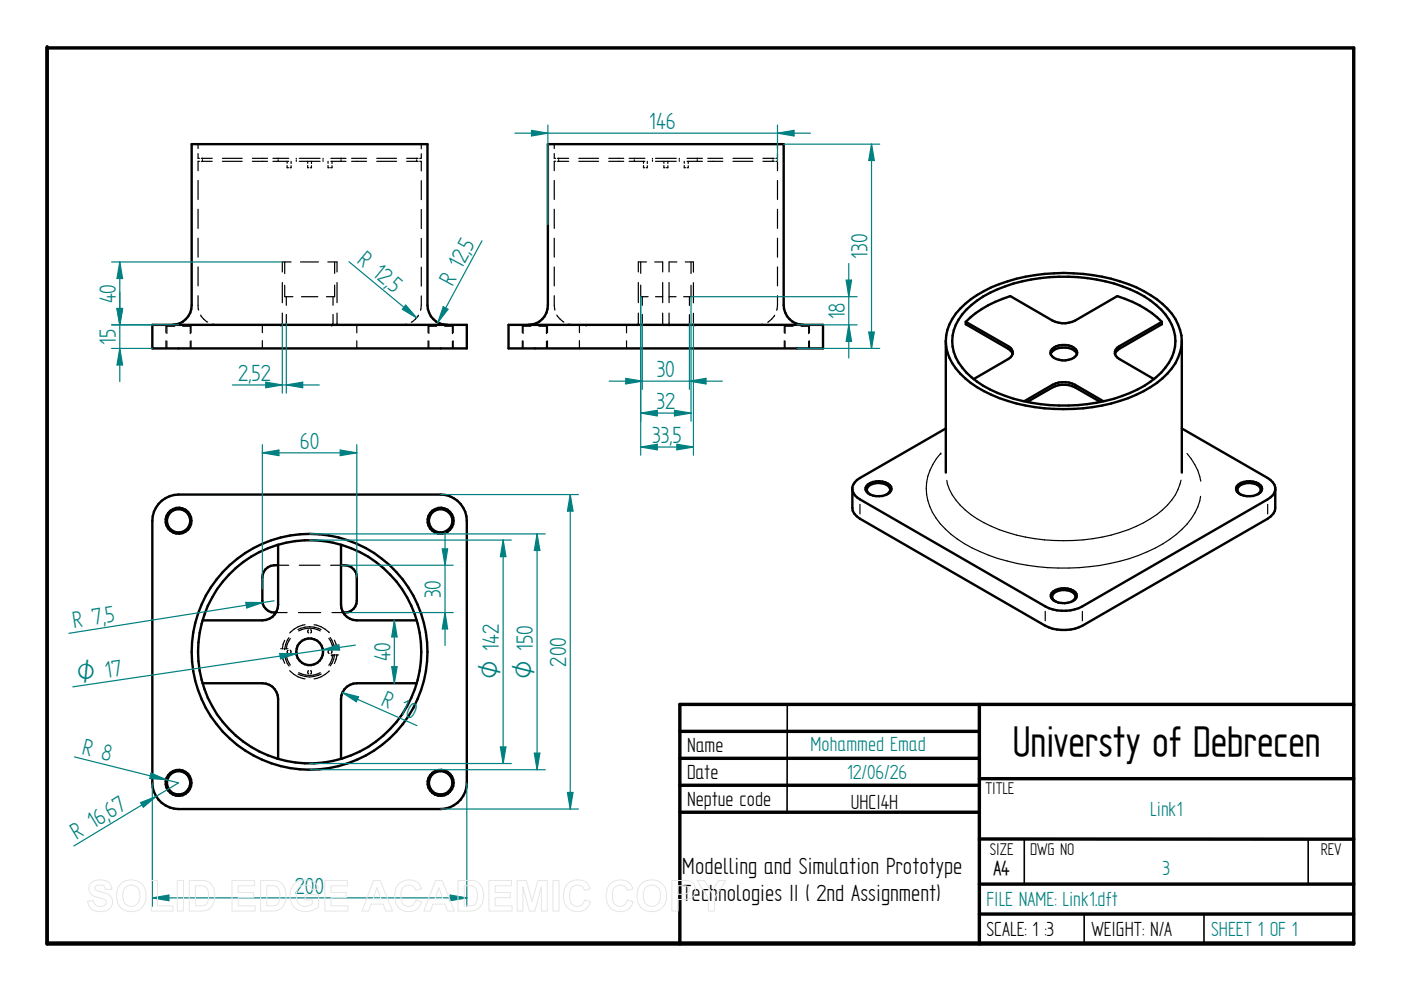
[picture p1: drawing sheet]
<svg xmlns="http://www.w3.org/2000/svg" width="297mm" height="210mm" viewBox="0 0 297 210" stroke-linecap="round" stroke-linejoin="round" font-family="sans-serif">
<path d="M10 9.9v190.3h277v-190h-277M144.1 155.1h63.5M207.6 149.4v50.8M287 149.4h-142.9v50.8M144.1 160.8h63.5M144.1 166.5h63.5M144.1 172.2h63.5M207.6 165.1h79.4M207.6 177.9h79.4M10 199.9h277M207.6 187.5h79.4M207.6 193.8h79.4" fill="none" stroke="#000" stroke-width=".72"/>
<path d="M166.9 149.4v22.8M217.2 178.1v9.4M277.4 178.1v9.4M229.9 193.8v6.4M255.3 193.8v6.4" fill="none" stroke="#000" stroke-width=".34"/>
<g fill="none" stroke="#000" stroke-width=".51">
<path d="M32.3 68.9h66.7v5h-66.7zM36.5 68.9a4.2 4.2 0 0 0 4.1-4.2v-34.1h50v34.1a4.2 4.2 0 0 0 4.2 4.2M107.8 68.9h66.7v5h-66.7zM112 68.9a4.1 4.1 0 0 0 4.2-4.2v-34.1h50v34.1a4.2 4.2 0 0 0 4.1 4.2M200.5 72.3v27.9M200.5 72.3a11.3 11.3 0 0 0 5.3 8.9 34.8 34.8 0 0 0 21.8 5.5 33.2 33.2 0 0 0 17.7-5.5 11.3 11.3 0 0 0 5.3-8.9M204.8 68.2a22.2 22.2 0 0 1 9.4-5.4l9 5.2a5.3 5.3 0 0 0 4.7 0l9-5.2a22.5 22.5 0 0 1 9.4 5.4M204.8 68.2l9 5.2a1.44 1.44 0 0 1 .9 1.4 1.44 1.44 0 0 1-.9 1.3l-7.4 4.3M204.8 68.2v.5l9 5.3 .7 .6 .2 .5M204.9 65.7a24.9 24.9 0 0 1 13.7-6.4 36.9 36.9 0 0 1 24.1 3.6 12.4 12.4 0 0 1 6.4 8.3 9.7 9.7 0 0 1-4 8.8 27.7 27.7 0 0 1-14.6 5.7 36.2 36.2 0 0 1-22.1-3.9 12.7 12.7 0 0 1-6.4-8.3 9.1 9.1 0 0 1 2.9-7.8zM222.8 75.1a2.93 2.93 0 0 1 3.1-1.4 2.68 2.68 0 0 1 2.4 1.4M223.1 74a3.8 3.8 0 0 1 5.2 .4 1.68 1.68 0 0 1-1.7 1.9 3.7 3.7 0 0 1-3.8-1.1l-.1-.4z"/>
<path d="M246.3 68.2l-9 5.2a1.44 1.44 0 0 0-.9 1.4 1.44 1.44 0 0 0 .9 1.3l7.4 4.3M246.3 68.2v.5l-9 5.3-.7 .6-.2 .5M250.6 72.3v27.9M250.6 72.3a11.4 11.4 0 0 0-5.3-8.8 34.2 34.2 0 0 0-19.8-5.6 35.5 35.5 0 0 0-18.4 4.7 14.2 14.2 0 0 0-6.2 7.3l-.4 2.4M217.1 85.1l6.1-3.5a5.3 5.3 0 0 1 4.7 0l6.1 3.5M233.3 85.2l-5.4-3.1a5.3 5.3 0 0 0-4.7 0l-5.4 3.1M250.6 90.8l18.2 10.5a3.1 3.1 0 0 1 1.6 2v4.4a2.86 2.86 0 0 1-1.6 2.3l-39.3 22.7a9.1 9.1 0 0 1-7.9 0l-39.3-22.7a2.86 2.86 0 0 1-1.6-2.3v-4.4a3.1 3.1 0 0 1 1.6-2l18.2-10.5M34.3 106.2a5.7 5.7 0 0 1 3.5-1.3h55.6a5.6 5.6 0 0 1 5.6 5.5v55.6a5.6 5.6 0 0 1-5.6 5.5h-55.6a5.6 5.6 0 0 1-5.5-5.5v-55.6a5.5 5.5 0 0 1 2-4.2zM59 115.5v12.7a3.3 3.3 0 0 1-3.4 3.3h-12.7M59 119.8a2.75 2.75 0 0 0-3.4 2.6v5a2.63 2.63 0 0 0 2.9 2.5M72.3 119.8a2.71 2.71 0 0 1 3.3 2.6v5a2.56 2.56 0 0 1-2.8 2.5M72.3 115.5v12.7a3.3 3.3 0 0 0 3.3 3.3h12.7"/>
<path d="M180.7 103.9a2.89 2.89 0 0 0 1.6 2l39.3 22.7a8.7 8.7 0 0 0 7.9 0l39.3-22.7a2.89 2.89 0 0 0 1.6-2M184 102.7a3.8 3.8 0 0 1 4.9 .5 1.34 1.34 0 0 1-1.2 1.7 3.3 3.3 0 0 1-4.2-1.1v-.4zM188.1 104.8a1.08 1.08 0 0 0 .7-1.1 1.08 1.08 0 0 0-.8-.9 3.3 3.3 0 0 0-4.1 .7 1.12 1.12 0 0 0 .5 1.3M262.6 102.7a3.8 3.8 0 0 1 4.9 .5 1.34 1.34 0 0 1-1.2 1.7 3.3 3.3 0 0 1-4.2-1.1l.2-.8zM266.7 104.8a1.08 1.08 0 0 0 .6-1.1 1.08 1.08 0 0 0-.8-.9 3.3 3.3 0 0 0-4.1 .7 1.12 1.12 0 0 0 .6 1.3M223.3 125.4a3.8 3.8 0 0 1 4.9 .5 1.34 1.34 0 0 1-1.2 1.7 4 4 0 0 1-4-.7 1.03 1.03 0 0 1 .3-1.5zM223.7 127.5a1.04 1.04 0 0 1-.6-1 1.04 1.04 0 0 1 .7-1 3.4 3.4 0 0 1 4.1 .6 1.04 1.04 0 0 1-.5 1.4M42.9 144.9h12.7a3.3 3.3 0 0 1 3.4 3.3v12.7M88.3 144.9h-12.7a3.3 3.3 0 0 0-3.3 3.3v12.7"/>
<circle cx="37.8" cy="110.4" r="2.75"/>
<circle cx="37.9" cy="110.4" r="2.48"/>
<circle cx="93.4" cy="110.4" r="2.75"/>
<circle cx="93.4" cy="110.4" r="2.49"/>
<circle cx="65.6" cy="138.2" r="25"/>
<circle cx="65.6" cy="138.2" r="23.7"/>
<circle cx="65.7" cy="138.2" r="2.84"/>
<circle cx="37.9" cy="166" r="2.49"/>
<circle cx="37.9" cy="166" r="2.76"/>
<circle cx="93.4" cy="166" r="2.76"/>
<circle cx="93.4" cy="166" r="2.5"/>
</g>
<g fill="none" stroke="#000" stroke-width=".25">
<path d="M42 32.6v1h.3M42 30.6v.9M42 38.3v4M42.3 34.2h-.3v2M42.7 34.2h2.3M42.7 33.6h2.3M42.9 33.6v.2M42.9 34v.2M47.2 34.2h4.1M47.2 33.6h4.1M53.5 34.2h3.2M53.5 33.6h3.2"/>
<path d="M57.9 34.2h3.3M57.9 33.6h3.3M59 33.6v.1M59 34v.2M60.9 35.1v.5h.3M60.9 34.2v.4M61.7 35.1v.5h-.2M61.7 34.2v.5M62.8 33.6v.1M62.8 34v.2M63.5 34.2h4.4M63.5 33.6h4.4"/>
<path d="M65.2 35.1v.5h.2M65.2 34.2v.4M66 35.1v.5h-.2M66 34.2v.5M68.5 33.6v.2M68.5 34v.2M69.6 35.1v.5h.2M69.6 34.2v.4M70.1 33.6h3.3M70.4 35.1v.5h-.3M70.4 34.2v.5M72.3 33.6v.2"/>
<path d="M72.3 34v.2M73.4 34.2h-3.3M74.5 33.6h3.2M74.5 34.2h3.2M79.9 34.2h4.2M79.9 33.6h4.2M86.2 34.2h2.4M88.3 33.6v.1M88.3 34v.2M88.6 33.6h-2.4M89 34.2h.3v2M89.3 32.6v1h-.3"/>
<path d="M89.3 30.6v.9M89.3 38.3v4M117.5 32.6v1h.3M117.5 30.6v.9M117.5 38.3v4M117.8 34.2h-.3v2M118.2 33.6h2.4M118.2 34.2h2.4M118.4 33.6v.2M118.4 34v.2M122.7 34.2h4.2M122.7 33.6h4.2"/>
<path d="M129.1 34.2h3.1M129.1 33.6h3.1M133.4 34.2h3.3M133.4 33.6h3.3M134.5 33.6v.1M134.5 34v.2M136.4 35.1v.5h.3M136.4 34.2v.4M137.2 35.1v.5h-.2M137.2 34.2v.5M138.3 33.6v.1M138.3 34v.2"/>
<path d="M139 33.6h4.4M139 34.2h4.4M140.8 35.1v.5h.2M140.8 34.2v.4M141.6 35.1v.5h-.3M141.6 34.2v.5M144 33.6v.2M144 34v.2M145.1 35.1v.5h.3M145.1 34.2v.4M145.7 33.6h3.2M145.9 35.1v.5h-.2"/>
<path d="M145.9 34.2v.5M147.8 33.6v.2M147.8 34v.2M148.9 34.2h-3.2M150.1 34.2h3.1M150.1 33.6h3.1M155.4 33.6h4.2M155.4 34.2h4.2M161.8 33.6h2.4M161.8 34.2h2.4M163.9 33.6v.1M163.9 34v.2"/>
<path d="M164.5 34.2h.3v2M164.8 32.6v1h-.3M164.8 30.6v.9M164.8 38.3v4M42 44.4v4M42 50.5v4M42 56.6v4M59.9 59.9v4.3M60.4 55.5v2.5M61.7 55.5h-1.8v2.2M63.7 55.5h3.8M69.5 55.5h2v2.2"/>
<path d="M70.9 55.5v2.5M71.5 59.9v4.3M89.3 44.4v4.1M89.3 50.5v4.1M89.3 56.6v4.1M117.5 44.4v4M117.5 50.5v4M117.5 56.6v4M135.3 59.9v4.3M135.8 55.5v2.5M137.1 55.5h-1.8v2.2M138.8 55.5h1.7v2.2"/>
<path d="M140.5 59.9v4.3M141.9 59.9v4.3M143.5 55.5h-1.6v2.2M145.3 55.5h1.7v2.2M146.5 55.5v2.5M147 59.9v4.3M164.8 44.4v4M164.8 50.5v4M164.8 56.6v4M35.1 68.9l.1 1.7M35.2 72.3v1.6M35.3 69l.1 .2"/>
<path d="M35.4 69.2v1.5M35.4 72.3v1.6M35.4 69.2h1.6M38.7 69.2h1.6M40.3 69.2v1.5M40.3 72.3v1.6M40.4 69.1l-.1 .1M40.5 72.3v1.6M40.6 68.9l-.1 1.7M42 62.7l.1 3M42.5 66.8l.7 .8 .8 .7M45.1 68.7l1 .2"/>
<path d="M55.6 68.9v1.6M55.6 72.2v1.7M59.5 68.9h.1M59.6 68.9h.1M59.7 68.8h.1M59.9 66.4l-.1 2.2M60.4 60.5v2.4h1.7M60.7 66.7v1.9M60.7 62.9v1.8M60.7 68.7l.1 .1M60.8 68.8h.1M60.9 68.9h.1"/>
<path d="M63.9 62.9h3.5M70.3 68.9h.1M70.4 68.8h.1M70.5 68.8h.1M70.6 62.9v1.8M70.6 66.7v1.9M70.9 60.5v2.4h-1.7M71.5 66.4v2.2M71.5 68.7v.1M71.5 68.8h.1M71.7 68.9h.1M75.6 68.9v1.7"/>
<path d="M75.6 72.3v1.6M86.2 68.7l-1.1 .2M88.7 66.8l-.6 .8-.9 .7M89.3 62.7v2l-.1 1.1M90.7 68.9v.1M90.8 69v1.6M90.8 72.3v1.6M90.8 69l.1 .2M90.9 69.2h1.7M90.9 69.2v1.5M90.9 72.3v1.6M94.3 69.2h1.6"/>
<path d="M95.9 69.2v1.5M95.9 72.3v1.6M96 69.1l-.1 .1M96.1 72.3v1.6M96.2 68.9l-.1 1.7M110.7 68.9v.1M110.7 69v1.6M110.7 72.3v1.6M110.8 69l.1 .2M110.9 69.2v1.5M110.9 72.3v1.6M110.9 69.2h1.7"/>
<path d="M114.3 69.2h1.6M115.9 69.2v1.5M115.9 72.3v1.6M115.9 69.1v.1M116.1 72.3v1.6M116.2 68.9l-.1 1.7M117.5 62.7l.1 3M118.1 66.8l.6 .8 .8 .7M120.6 68.7l1.1 .2M122.8 68.9v1.6M122.8 72.2v1.7M124.2 68.9h.1"/>
<path d="M124.3 68.9h.1M132.8 68.9v1.7M132.8 72.3v1.6M135.1 68.8l-.1 .1M135.3 68.8h.1M135.3 68.7v.1M135.3 66.4v2.1M135.3 68.5h.1M135.8 60.5v2.4h1.6M136.2 62.9v1.8M136.2 66.7v1.8M136.2 68.5h.1"/>
<path d="M136.2 68.7l.1 .1M136.3 68.8h.1M136.4 68.8l.1 .1M139 62.9h1.5M140.5 66.4v2.2M140.5 68.8v.1M141.9 62.9h1.4M141.9 66.4v2.3M141.9 68.9h.1M145.8 68.9h.1M146.1 68.8h.1M146.1 68.8h-.1"/>
<path d="M146.2 62.9v1.9M146.2 66.7l-.1 1.9M146.5 60.5v2.4h-1.6M147 66.4v2.2M147.1 68.8h.1M147.4 68.9h.1M161.7 68.7l-1 .2M164.3 66.8l-.7 .8-.8 .7M164.8 62.7v2l-.1 1.1M166.2 68.9v.1M166.3 69v1.6M166.3 72.3v1.6"/>
<path d="M166.4 69l.1 .2M166.5 69.2v1.5M166.5 72.3v1.6M166.5 69.2h1.6M169.8 69.2h1.6M171.4 69.2v1.5M171.4 72.3v1.6M171.5 69.1l-.1 .1M171.6 72.3v1.6M171.7 68.9l-.1 1.7M213.8 73.5v.3M237.3 73.5v.3"/>
<path d="M199.5 96.1a10.7 10.7 0 0 0-.2 14.9 26.4 26.4 0 0 0 12.2 7.4 47.8 47.8 0 0 0 31.7-1.4 20.7 20.7 0 0 0 10.2-8.3l.6-1.2 .5-2.3M199.5 96.1h.1M223.2 81.7v.3M227.9 81.7v.3M251.7 96.1a12.7 12.7 0 0 1 2.9 5.9M35.3 111.1a2.65 2.65 0 0 1 2.3-3.3 2.65 2.65 0 0 1 2.9 2.9 2.65 2.65 0 0 1-3.3 2.3M59 119.8h.1M59 119.8h2.2M63.5 119.8h4.4M70.1 119.8h2.2M72.3 119.8h.1M90.8 111.1a2.65 2.65 0 0 1 2.3-3.3 2.65 2.65 0 0 1 2.9 2.8 2.65 2.65 0 0 1-3.3 2.4"/>
<path d="M182.3 106.9v2.1M250.4 101.8a12.9 12.9 0 0 1-6.5 8.2 37.3 37.3 0 0 1-24.5 4.2 29.2 29.2 0 0 1-14.8-6.1 10.8 10.8 0 0 1-3.9-6.2M268.8 106.9v2.1M58.5 129.9h2.4M59.5 138.9h.1M59.5 137.5h.1M59.9 138.9l.5 1.7M60 137.5h-.2M60 138.9h-.3M60.2 137.5h.2M60.2 138.9h.2M60.4 138.9l.2 .9 .7 1.4"/>
<path d="M60.4 137.5h.1M60.4 135.8l-.5 1.7M60.4 138.9h.1M60.6 137.5h.2M60.6 138.9h.1M60.7 138.9l.2 .8 .6 1.3M60.7 138.9h.1M60.9 138.9h.1M61 137.5h.1M61.1 137.9l-.2 .3 .2 .4M61.3 135.2l-.4 .5-.5 1.8M61.5 137.8l.2 .4-.2 .3"/>
<path d="M61.5 135.4l-.6 1.3-.2 .8M63.3 129.9h4.7M64.7 132.5a5.3 5.3 0 0 0-3.3 1.7M65.4 133.6l-.2 .3 .2 .3M65.8 133.5l.2 .4-.1 .3M66.6 132.5a5.3 5.3 0 0 1 3.2 1.7M67.9 133.8a4.7 4.7 0 0 0-4.6 0M68.1 133.5a5.4 5.4 0 0 0-4.9 0M69.7 135.3l.7 1.4 .2 .8M69.8 137.9l-.2 .3 .2 .4M70 135.2l.7 1.4 .2 .9M70.2 137.8l.2 .4-.2 .3"/>
<path d="M70.3 137.5h.1M70.3 138.9h.1M70.4 129.9h2.4M70.5 138.9h.1M70.5 137.5h.1M70.6 138.9l-.2 .8-.7 1.4M70.6 138.9h.1M70.6 137.5h.1M70.9 135.7l.6 1.8M70.9 138.9l-.2 .9-.7 1.4M71.1 137.5h-.3M71.1 138.9h-.3"/>
<path d="M71.3 137.5h.2M71.3 138.9h.2M71.5 138.9l-.6 1.8M71.5 138.9h.1M71.7 138.9h.1M71.8 137.5h.1M221.6 129.6v2M229.5 129.6v2M61.4 142.2a5.7 5.7 0 0 0 3.3 1.7M63.3 142.6a4.7 4.7 0 0 0 4.6 0M65.4 142.2l-.2 .3 .2 .4M65.8 142.2l.2 .3-.1 .4"/>
<path d="M68.1 142.9a5.1 5.1 0 0 1-4.9 0M69.8 142.2a5.6 5.6 0 0 1-3.2 1.7M35.3 166.7a2.67 2.67 0 0 1 2.4-3.4 2.67 2.67 0 0 1 2.8 3 2.67 2.67 0 0 1-3.3 2.3M90.8 166.7a2.66 2.66 0 0 1 2.4-3.4 2.66 2.66 0 0 1 2.9 2.9 2.66 2.66 0 0 1-3.4 2.4"/>
</g>
<path d="M32.3 166v26.2M99 166v26.2M95.5 189.8l3.5 .6-3.5 .6z" fill="none" stroke="#008080" stroke-width=".25"/>
<path d="M95.5 189.8l3.5 .6-3.5 .6z" fill="#008080"/>
<path d="M32.3 190.4l3.5-.6v1.2z" fill="none" stroke="#008080" stroke-width=".25"/>
<path d="M32.3 190.4l3.5-.6v1.2z" fill="#008080"/>
<path d="M93.4 104.9h29.2M120.9 104.9l.6 3.5h-1.2zM93.4 171.5h29.2M32.3 190.4h66.7" fill="none" stroke="#008080" stroke-width=".25"/>
<path d="M120.9 104.9l.6 3.5h-1.2z" fill="#008080"/>
<path d="M120.3 168h1.2l-.6 3.5z" fill="none" stroke="#008080" stroke-width=".25"/>
<path d="M120.3 168h1.2l-.6 3.5z" fill="#008080"/>
<path d="M120.9 104.9v66.6M29.8 170.2l3.3-1.3-2.7 2.3zM37.8 166l-22.1 13.4" fill="none" stroke="#008080" stroke-width=".25"/>
<path d="M29.8 170.2l3.3-1.3-2.7 2.3z" fill="#008080"/>
<path d="M15.8 160.5l22 5.5M32 163.9l3.3 1.4-3.6-.2z" fill="none" stroke="#008080" stroke-width=".25"/>
<path d="M32 163.9l3.3 1.4-3.6-.2z" fill="#008080"/>
<path d="M65.7 113.2h49.9M113.3 159.7h1.2l-.6 3.5zM65.7 163.2h49.9" fill="none" stroke="#008080" stroke-width=".25"/>
<path d="M113.3 159.7h1.2l-.6 3.5z" fill="#008080"/>
<path d="M113.9 113.2l.6 3.5h-1.2z" fill="none" stroke="#008080" stroke-width=".25"/>
<path d="M113.9 113.2l.6 3.5h-1.2z" fill="#008080"/>
<path d="M65.7 114.5h42.7M113.9 113.2v50M106.1 158.4h1.2l-.6 3.5zM65.7 161.9h42.7" fill="none" stroke="#008080" stroke-width=".25"/>
<path d="M106.1 158.4h1.2l-.6 3.5z" fill="#008080"/>
<path d="M106.7 114.5l.6 3.5h-1.2z" fill="none" stroke="#008080" stroke-width=".25"/>
<path d="M106.7 114.5l.6 3.5h-1.2z" fill="#008080"/>
<path d="M23.7 68.9h8.6M23.7 73.9h8.6M24.8 65.4h1.2l-.6 3.5zM106.7 114.5v47.4" fill="none" stroke="#008080" stroke-width=".25"/>
<path d="M24.8 65.4h1.2l-.6 3.5z" fill="#008080"/>
<path d="M25.4 73.9l.6 3.5h-1.2z" fill="none" stroke="#008080" stroke-width=".25"/>
<path d="M25.4 73.9l.6 3.5h-1.2z" fill="#008080"/>
<path d="M102.2 51.1l-9.4 17.3M25.4 61.9v19M94 65l1 .6-2.2 2.8z" fill="none" stroke="#008080" stroke-width=".25"/>
<path d="M94 65l1 .6-2.2 2.8z" fill="#008080"/>
<path d="M166.2 30.6h20.3M184.8 30.6l.6 3.4h-1.2zM168.9 73.9h17.6" fill="none" stroke="#008080" stroke-width=".25"/>
<path d="M184.8 30.6l.6 3.4h-1.2z" fill="#008080"/>
<path d="M184.2 70.4h1.2l-.6 3.5z" fill="none" stroke="#008080" stroke-width=".25"/>
<path d="M184.2 70.4h1.2l-.6 3.5z" fill="#008080"/>
<path d="M184.8 30.6v43.3M179.4 59.4h1.1l-.5 3.5zM146.5 62.9h35.2M168.9 68.9h12.8" fill="none" stroke="#008080" stroke-width=".25"/>
<path d="M179.4 59.4h1.1l-.5 3.5z" fill="#008080"/>
<path d="M180 68.9l.5 3.5h-1.1z" fill="none" stroke="#008080" stroke-width=".25"/>
<path d="M180 68.9l.5 3.5h-1.1z" fill="#008080"/>
<path d="M23.7 55.5h36.2M25.4 55.5l.6 3.6h-1.2zM180 55.9v20M23.7 68.9h14.1" fill="none" stroke="#008080" stroke-width=".25"/>
<path d="M25.4 55.5l.6 3.6h-1.2z" fill="#008080"/>
<path d="M24.8 65.4h1.2l-.6 3.5z" fill="none" stroke="#008080" stroke-width=".25"/>
<path d="M24.8 65.4h1.2l-.6 3.5z" fill="#008080"/>
<path d="M25.4 55.5v13.4M59.9 68.5v14.9M60.7 68.5v14.9M60.7 81.6l3.5-.6v1.2z" fill="none" stroke="#008080" stroke-width=".25"/>
<path d="M60.7 81.6l3.5-.6v1.2z" fill="#008080"/>
<path d="M56.3 81l3.6 .6-3.6 .6z" fill="none" stroke="#008080" stroke-width=".25"/>
<path d="M56.3 81l3.6 .6-3.6 .6z" fill="#008080"/>
<path d="M135.8 62.9v26.4M146.5 62.9v26.4M49.3 81.6h18.4M135.8 87.6l3.6-.6v1.2z" fill="none" stroke="#008080" stroke-width=".25"/>
<path d="M135.8 87.6l3.6-.6v1.2z" fill="#008080"/>
<path d="M143 87l3.5 .6-3.5 .6z" fill="none" stroke="#008080" stroke-width=".25"/>
<path d="M143 87l3.5 .6-3.5 .6z" fill="#008080"/>
<path d="M136.2 68.5v14M146.2 68.5v14M135.8 87.6h10.7M146.2 80.8l3.5-.6v1.2z" fill="none" stroke="#008080" stroke-width=".25"/>
<path d="M146.2 80.8l3.5-.6v1.2z" fill="#008080"/>
<path d="M132.7 80.2l3.5 .6-3.5 .6z" fill="none" stroke="#008080" stroke-width=".25"/>
<path d="M132.7 80.2l3.5 .6-3.5 .6z" fill="#008080"/>
<path d="M135.8 62.9v33.6M147 68.5v28M129.2 80.8h24M143.5 94.2l3.5 .6-3.5 .6z" fill="none" stroke="#008080" stroke-width=".25"/>
<path d="M143.5 94.2l3.5 .6-3.5 .6z" fill="#008080"/>
<path d="M135.8 94.8l3.6-.6v1.2z" fill="none" stroke="#008080" stroke-width=".25"/>
<path d="M135.8 94.8l3.6-.6v1.2z" fill="#008080"/>
<path d="M55.6 94.3v30.6M72.1 95.4l3.5 .6-3.5 .6zM75.6 94.3v28.1M135.8 94.8h11.2" fill="none" stroke="#008080" stroke-width=".25"/>
<path d="M72.1 95.4l3.5 .6-3.5 .6z" fill="#008080"/>
<path d="M55.6 96l3.5-.6v1.2z" fill="none" stroke="#008080" stroke-width=".25"/>
<path d="M55.6 96l3.5-.6v1.2z" fill="#008080"/>
<path d="M55.6 96h20M72.3 119.8h23.8M93.8 116.4h1.1l-.5 3.4zM73.1 129.9h23" fill="none" stroke="#008080" stroke-width=".25"/>
<path d="M93.8 116.4h1.1l-.5 3.4z" fill="#008080"/>
<path d="M94.4 129.9l.5 3.4h-1.1z" fill="none" stroke="#008080" stroke-width=".25"/>
<path d="M94.4 129.9l.5 3.4h-1.1z" fill="#008080"/>
<path d="M94.4 112.9v24M52.1 127.7l3.6 .1-3.4 1.1zM58.1 127.4l-43.5 6.9" fill="none" stroke="#008080" stroke-width=".25"/>
<path d="M52.1 127.7l3.6 .1-3.4 1.1z" fill="#008080"/>
<path d="M74 55.5l14.3 11.9M86 64.7l2.3 2.7-3-1.8z" fill="none" stroke="#008080" stroke-width=".25"/>
<path d="M86 64.7l2.3 2.7-3-1.8z" fill="#008080"/>
<path d="M116.2 26.5v21.1M164.8 28.2l3.6-.6v1.2zM164.8 26.5v7.7" fill="none" stroke="#008080" stroke-width=".25"/>
<path d="M164.8 28.2l3.6-.6v1.2z" fill="#008080"/>
<path d="M112.7 27.6l3.5 .6-3.5 .6z" fill="none" stroke="#008080" stroke-width=".25"/>
<path d="M112.7 27.6l3.5 .6-3.5 .6z" fill="#008080"/>
<path d="M109.2 28.2h62.6M68.4 137.8l3.4-1.1 .2 1.1zM75.4 136.8l-60 8.8" fill="none" stroke="#008080" stroke-width=".25"/>
<path d="M68.4 137.8l3.4-1.1 .2 1.1z" fill="#008080"/>
<path d="M59.3 138.6h3.5l-3.3 1.1z" fill="none" stroke="#008080" stroke-width=".25"/>
<path d="M59.3 138.6h3.5l-3.3 1.1z" fill="#008080"/>
<path d="M83.1 141.4h1.1l-.6 3.5z" fill="none" stroke="#008080" stroke-width=".25"/>
<path d="M83.1 141.4h1.1l-.6 3.5z" fill="#008080"/>
<path d="M83.6 131.5l.6 3.5h-1.1z" fill="none" stroke="#008080" stroke-width=".25"/>
<path d="M83.6 131.5l.6 3.5h-1.1z" fill="#008080"/>
<path d="M83.6 131.5v13.4M72.6 146.9l3.4 .8-.4 1.1zM72.6 146.9l15.8 6.9" fill="none" stroke="#008080" stroke-width=".25"/>
<path d="M72.6 146.9l3.4 .8-.4 1.1z" fill="#008080"/>
<g fill="none" stroke="#e6e6e6" stroke-width=".21">
<path d="M19.3 187.2a3.1 3.1 0 0 1 4 .2l.4 1.2h-1.3a1.28 1.28 0 0 0-1-.9 1.28 1.28 0 0 0-1.3 .4v.4a5.6 5.6 0 0 0 2.5 1 1.98 1.98 0 0 1 1.2 2.3 1.98 1.98 0 0 1-2.2 1.5 2.48 2.48 0 0 1-3-2.2l1.2-.1a1.44 1.44 0 0 0 1.3 1.2 1.44 1.44 0 0 0 1.5-.9 1.18 1.18 0 0 0-1.4-.9 2.36 2.36 0 0 1-2.4-2l.1-.7zM25.8 187.2a3.3 3.3 0 0 1 3.9-.1 3.3 3.3 0 0 1 1.2 3.8 3.2 3.2 0 0 1-3.8 2.3 3.2 3.2 0 0 1-2.4-3.7 3 3 0 0 1 1.1-2.3zM26.5 188.2a1.87 1.87 0 0 1 2.2-.3 1.87 1.87 0 0 1 1 2 1.87 1.87 0 0 1-1.8 2.3 1.87 1.87 0 0 1-1.9-2.3l.1-.8zM32.1 186.7h1.3v5.4h3.3v1.1h-4.6zM37.6 186.7h1.3v6.5h-1.3zM40.1 186.7h2.4a2.79 2.79 0 0 1 3 3.3 2.79 2.79 0 0 1-2.9 3.2h-2.5zM41.4 187.8a2.64 2.64 0 0 1 2.5 .5 3.3 3.3 0 0 1-.3 3.5l-.8 .3h-1.4zM49.2 186.7h4.8v1.1h-3.5v1.4h3.2v1.1h-3.2v1.8h3.6v1.1h-4.9zM55.2 186.7h2.4a2.79 2.79 0 0 1 3.1 3.3 2.79 2.79 0 0 1-3 3.2h-2.5zM56.6 187.8a2.64 2.64 0 0 1 2.4 .5 3.3 3.3 0 0 1-.3 3.5l-.8 .3h-1.3zM62.3 187.5a3.6 3.6 0 0 1 4.6-.2l.6 1.1-1.3 .3a1.8 1.8 0 0 0-2.2-.9 1.8 1.8 0 0 0-1.2 2 2.01 2.01 0 0 0 1.1 2.2 2.01 2.01 0 0 0 2.3-.4v-.8h-1.5v-1.1h2.9v2.6a3.8 3.8 0 0 1-5.5-.3 4 4 0 0 1 .2-4.5zM68.9 186.7h4.8v1.1h-3.5v1.4h3.2v1.1h-3.2v1.8h3.6v1.1h-4.9z"/>
<path d="M79.2 186.7h1.4l2.6 6.5h-1.4l-.6-1.5h-2.5l-.6 1.5h-1.4zM79.9 188.2l.9 2.4h-1.7zM84.5 187.5a2.87 2.87 0 0 1 4.9 1l-1.3 .3a1.6 1.6 0 0 0-1.8-1.1 1.6 1.6 0 0 0-1.3 1.7 2.19 2.19 0 0 0 1.3 2.8 1.55 1.55 0 0 0 1.9-1.4l1.2 .4a2.93 2.93 0 0 1-3.4 2 2.93 2.93 0 0 1-2.3-3.3v-.6a3.2 3.2 0 0 1 .8-1.8zM92.3 186.7h1.4l2.6 6.5h-1.4l-.5-1.5h-2.6l-.5 1.5h-1.4zM93 188.2l.9 2.4h-1.7zM97.1 186.7h2.4a2.79 2.79 0 0 1 3 3.3 2.79 2.79 0 0 1-2.9 3.2h-2.5zM98.4 187.8a2.64 2.64 0 0 1 2.4 .5 3.3 3.3 0 0 1-.2 3.5l-.9 .3h-1.3zM103.7 186.7h4.8v1.1h-3.5v1.4h3.2v1.1h-3.2v1.8h3.6v1.1h-4.9zM109.6 186.7h2l1.2 4.4 1.2-4.4h2v6.5h-1.2v-5.2l-1.4 5.2h-1.2l-1.3-5.2v5.2h-1.3zM117.2 186.7h1.3v6.5h-1.3zM120.3 187.5a2.87 2.87 0 0 1 4.8 1l-1.2 .3a1.6 1.6 0 0 0-1.9-1.1 1.6 1.6 0 0 0-1.2 1.7 2.19 2.19 0 0 0 1.3 2.8 1.55 1.55 0 0 0 1.8-1.4l1.3 .4a2.93 2.93 0 0 1-3.5 2 2.93 2.93 0 0 1-2.2-3.3v-.6a3.2 3.2 0 0 1 .8-1.8zM129.3 187.5a2.87 2.87 0 0 1 4.9 1l-1.2 .3a1.6 1.6 0 0 0-1.9-1.1 1.6 1.6 0 0 0-1.3 1.7 2.19 2.19 0 0 0 1.3 2.8 1.55 1.55 0 0 0 1.9-1.4l1.2 .4a2.93 2.93 0 0 1-3.4 2 2.93 2.93 0 0 1-2.3-3.3l.1-.6a3.2 3.2 0 0 1 .7-1.8z"/>
<path d="M136.2 187.2a3.3 3.3 0 0 1 3.9-.1 3.3 3.3 0 0 1 1.1 3.8 3.2 3.2 0 0 1-3.7 2.3 3.2 3.2 0 0 1-2.4-3.7 3 3 0 0 1 1.1-2.3zM136.9 188.2a1.87 1.87 0 0 1 2.2-.3 1.87 1.87 0 0 1 .9 2 1.87 1.87 0 0 1-1.8 2.3 1.87 1.87 0 0 1-1.8-2.3l.1-.8zM142.4 186.7h2.1a2.5 2.5 0 0 1 2.7 1 2.08 2.08 0 0 1-.1 2.2 2.08 2.08 0 0 1-2.1 .8h-1.2v2.5h-1.4zM143.8 187.8h.6a1.28 1.28 0 0 1 1.7 .9 1.22 1.22 0 0 1-1.6 .9h-.7zM147.8 186.7h1.5l1.6 2.5 1.4-2.5h1.6l-2.4 3.7v2.8h-1.3v-2.8z"/>
</g>
<text font-size="10.1" x="214.7" y="160.4">Universty of Debrecen</text>
<g font-size="5.6" fill="#008080">
<text x="137.7" y="27.3">146</text>
<text x="99.9" y="53.5" transform="rotate(-62 99.9 53.5)">5</text>
<text x="75.5" y="55.6" transform="rotate(40 75.5 55.6)">R 12,</text>
<text x="183.9" y="54.9" transform="rotate(-90 183.9 54.9)">130</text>
<text x="24.5" y="64.3" transform="rotate(-90 24.5 64.3)">40</text>
<text x="82" y="61" transform="rotate(40 82 61)">5</text>
<text x="95.9" y="60.8" transform="rotate(-62 95.9 60.8)">R 12,</text>
<text x="179.1" y="67.7" transform="rotate(-90 179.1 67.7)">18</text>
<text x="24.5" y="73.1" transform="rotate(-90 24.5 73.1)">15</text>
<text x="50.5" y="80.7">2,52</text>
<text x="139.2" y="79.9">30</text>
<text x="139.2" y="86.7">32</text>
<text x="63.5" y="95.1">60</text>
<text x="138.3" y="93.9">33,5</text>
<text x="93.5" y="126.8" transform="rotate(-90 93.5 126.8)">30</text>
<text x="15.7" y="133.2" transform="rotate(-9 15.7 133.2)">R 7,</text>
<text x="22.6" y="132.1" transform="rotate(-9 22.6 132.1)">5</text>
<text x="82.8" y="140.3" transform="rotate(-90 82.8 140.3)">40</text>
<text x="120" y="141.4" transform="rotate(-90 120 141.4)">200</text>
<text x="80.6" y="149.4" transform="rotate(24 80.6 149.4)">R 10</text>
<text x="17.2" y="159.9" transform="rotate(14 17.2 159.9)">R 8</text>
<text x="23.4" y="173.7" transform="rotate(-31 23.4 173.7)">67</text>
<text x="16.3" y="178" transform="rotate(-31 16.3 178)">R 16,</text>
<text x="62.5" y="189.5">200</text>
</g>
<g font-size="5.6">
<text x="144.6" y="185.3">Modelling and Simulation Prototype</text>
<text x="144.6" y="191">Technologies II ( 2nd Assignment)</text>
</g>
<g font-size="5.4" fill="#008080">
<text x="113" y="143.9" transform="rotate(-90 113 143.9)">O 150</text>
<text x="16.5" y="144.6" transform="rotate(-8 16.5 144.6)">O 17</text>
<text x="105.8" y="144" transform="rotate(-90 105.8 144)">O 142</text>
</g>
<g font-size="4.9">
<text x="145.7" y="159.4">Name</text>
<text x="145.7" y="165.1">Date</text>
<text x="145.7" y="170.8">Neptue code</text>
<text x="180.4" y="171.4">UHCI4H</text>
<text x="209.2" y="198.5">SCALE: 1 :3</text>
<text x="231.4" y="198.5">WEIGHT: N/A</text>
</g>
<g font-size="4.9" fill="#008080">
<text x="171.8" y="159.3">Mohammed Emad</text>
<text x="179.6" y="165.2">12/06/26</text>
<text x="243.9" y="173.1">Link1</text>
<text x="246.5" y="185.5">3</text>
<text x="209.2" y="192.2">FILE NAME: Link1.dft</text>
<text x="256.8" y="198.5">SHEET 1 OF 1</text>
</g>
<text font-size="4.8" x="210.6" y="185.4">A4</text>
<g font-size="4.1">
<text x="208.9" y="168.4">TITLE</text>
<text x="209.8" y="181.2">SIZE</text>
<text x="218.4" y="181.2">DWG NO</text>
<text x="280" y="181.2">REV</text>
</g>
</svg>
